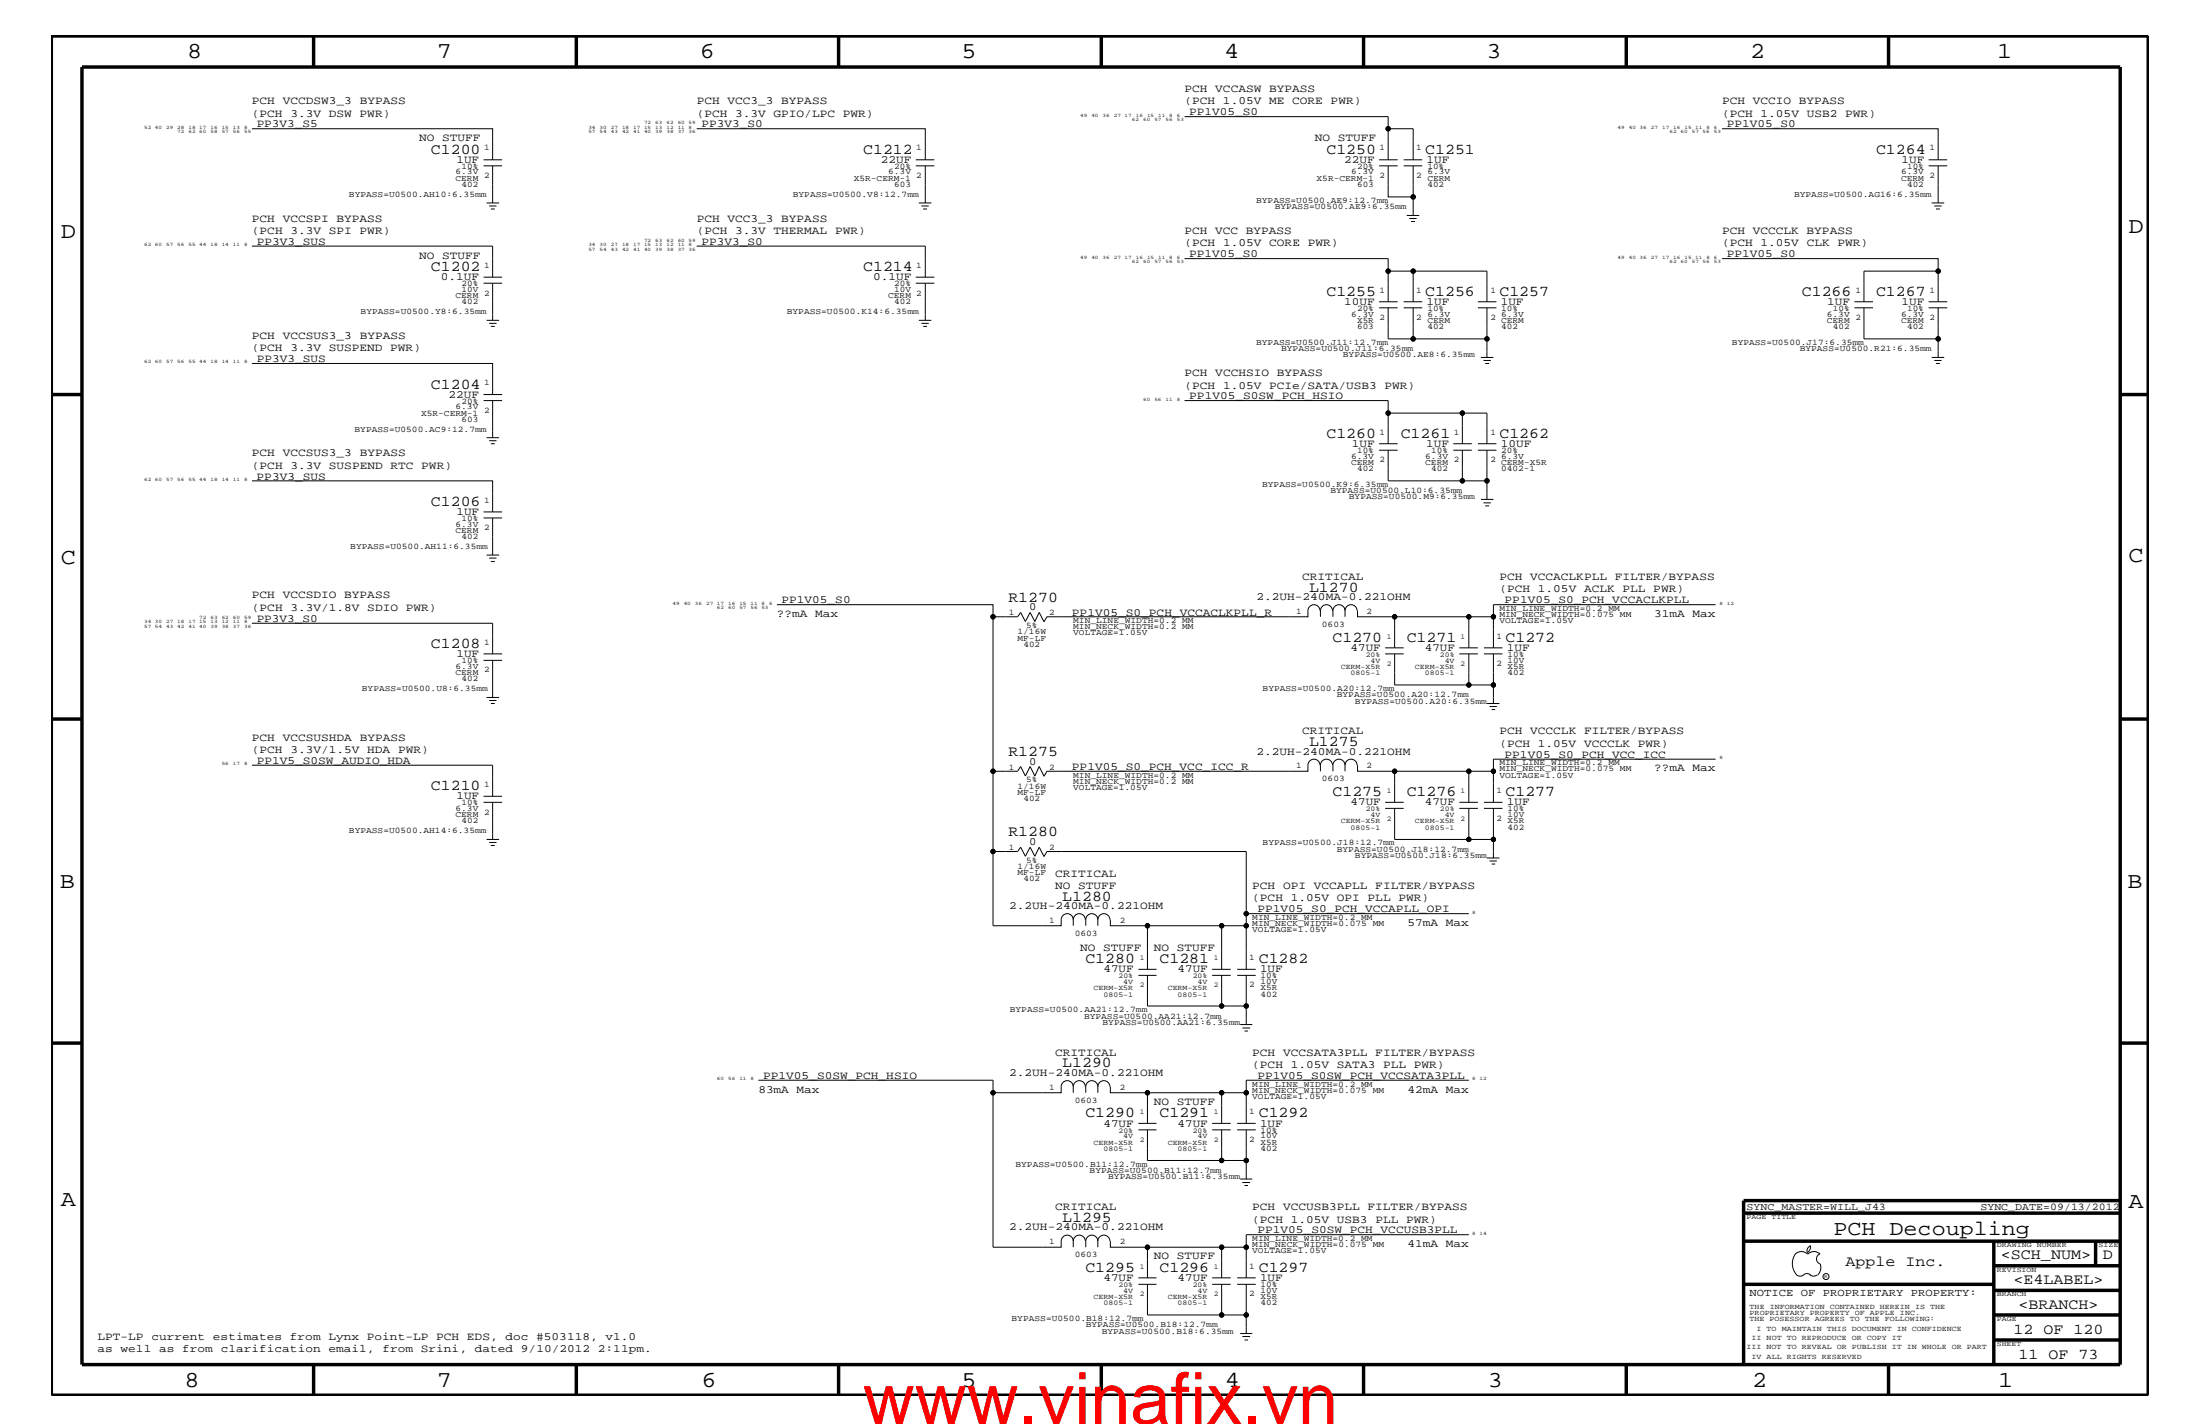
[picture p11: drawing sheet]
<svg xmlns="http://www.w3.org/2000/svg" width="432mm" height="279mm" viewBox="0 0 432 279" stroke-linecap="round" stroke-linejoin="round" font-family="sans-serif">
<g fill="none" stroke="#000" stroke-width=".2">
<path d="M49.4 25.3h47.3v6.1M94.9 32.5h3.7M94.9 31.4h3.7M95.5 39.8h2.5M96.7 32.5v7.3M136.7 25.3h44.9v6.1M179.7 32.5h3.7M179.7 31.4h3.7M180.3 39.8h2.5M181.6 32.5v7.3M232.5 22.9h40v8.5M270.7 32.5h3.6"/>
<path d="M270.7 31.4h3.6M272.5 32.5v6.1h4.9M272.5 25.3h4.9v6.1M275.5 32.5h3.6M275.5 31.4h3.6M277.4 32.5v9.8M338 25.3h42.4v6.1M378.5 32.5h3.7M378.5 31.4h3.7M379.1 39.8h2.5M380.4 32.5v7.3M49.4 48.3h47.3v6.1"/>
<path d="M94.9 55.6h3.7M94.9 54.4h3.7M96 40.4h1.5M96.4 41h.7M96.7 55.6v7.3M136.7 48.3h44.9v6.1M179.7 55.6h3.7M179.7 54.4h3.7M180.8 40.4h1.5M181.2 41h.7M181.6 55.6v7.3M232.5 50.7h40v2.5"/>
<path d="M270.7 59.2h3.6M275.5 59.2h3.6M276.1 42.3h2.5M276.6 42.9h1.4M276.9 43.5h.8M277.4 59.2v-6h14.4v6M277.4 53.2h-4.9v6M290.1 59.2h3.6M338 50.7h42.4v8.5M364 59.2h3.6M378.5 59.2h3.7M379.6 40.4h1.5"/>
<path d="M380 41h.7M380.4 53.2h-14.6v6M49.4 71.3h47.3v6.1M94.9 78.6h3.7M94.9 77.4h3.7M95.5 62.9h2.5M96 63.4h1.5M96.4 64h.7M96.7 78.6v7.3M180.3 62.9h2.5M180.8 63.4h1.5M181.2 64h.7"/>
<path d="M232.5 78.6h40v8.5M270.7 60.4h3.6M272.5 60.4v6.1h4.9M275.5 60.4h3.6M277.4 60.4v6.1h14.4M290.1 60.4h3.6M290.7 70.1h2.4M291.2 70.7h1.4M291.5 71.3h.8M291.8 60.4v9.7M364 60.4h3.6M365.8 60.4v6.1h14.6"/>
<path d="M378.5 60.4h3.7M379.1 70.1h2.5M379.6 70.7h1.5M380 71.3h.7M380.4 60.4v9.7M49.4 94.3h47.3v6.1M95.5 85.9h2.5M96 86.5h1.5M96.4 87.1h.7M270.7 88.3h3.6M270.7 87.1h3.6M272.5 88.3v6h14.5"/>
<path d="M272.5 81.1h14.5M285.2 88.3h3.7M285.2 87.1h3.7M287 88.3v6h4.8M287 87.1v-6h4.8v6M290.1 88.3h3.6M290.1 87.1h3.6M290.7 98h2.4M291.2 98.7h1.4M291.5 99.3h.8M291.8 88.3v9.7M94.9 101.6h3.7"/>
<path d="M94.9 100.4h3.7M95.5 108.9h2.5M96 109.5h1.5M96.4 110.2h.7M96.7 101.6v7.3M152.5 118.6h42.4v2.4M259.1 119.8a1.19 1.19 0 0 0-1.2-1.2 1.19 1.19 0 0 0-1.2 1.2v1.2h-51.2l-.6 1M261.5 119.8a1.19 1.19 0 0 0-1.1-1.2 1.19 1.19 0 0 0-1.2 1.2v1.2M264 119.8a1.19 1.19 0 0 0-1.2-1.2 1.19 1.19 0 0 0-1.2 1.2v1.2M264 119.8a1.19 1.19 0 0 1 1.2-1.2 1.19 1.19 0 0 1 1.2 1.2M264 119.8v1.2M266.4 119.8v1.2h7.3v6.1"/>
<path d="M336.7 118.6h-43.6v2.4M49.4 122.3h47.3v6M94.9 128.3h3.7M94.9 129.6h3.7M95.5 136.8h2.5M96 137.4h1.5M96.4 138h.7M96.7 129.6v7.2M204.9 121.9l-.9-1.7-.9 1.7-.9-1.7-.9 1.7-1-1.7-.6 .8h-4.8v30.3M271.9 128.3h3.6M271.9 127.1h3.6M273.7 128.3v6.1h14.6"/>
<path d="M273.7 121h14.6M286.4 128.3h3.7M286.4 127.1h3.7M288.3 128.3v6.1h4.8M288.3 127.1v-6.1h4.8v6.1M291.3 128.3h3.6M291.3 127.1h3.6M291.8 138h2.5M292.4 138.6h1.4M292.8 139.2h.7M293.1 128.3v9.7M49.4 150.1h47.3v6.1"/>
<path d="M94.9 157.4h3.7M94.9 156.2h3.7M96.7 157.4v7.3M194.9 151.3h4.8l.6-.9 1 1.9 .9-1.9 .9 1.9 .9-1.9 .9 1.9M194.9 151.3v15.8M259.1 150.1a1.19 1.19 0 0 0-1.2-1.1 1.19 1.19 0 0 0-1.2 1.1v1.2h-51.2l-.6 1M261.5 150.1a1.19 1.19 0 0 0-1.1-1.1 1.19 1.19 0 0 0-1.2 1.1v1.2M264 150.1a1.19 1.19 0 0 0-1.2-1.1 1.19 1.19 0 0 0-1.2 1.1v1.2M264 150.1a1.19 1.19 0 0 1 1.2-1.1 1.19 1.19 0 0 1 1.2 1.1M264 150.1v1.2M266.4 150.1v1.2h7.3v6.1M271.9 158.6h3.6"/>
<path d="M271.9 157.4h3.6M273.7 158.6v6.1h14.6M273.7 151.3h14.6M286.4 158.6h3.7M286.4 157.4h3.7M288.3 158.6v6.1h4.8M288.3 157.4v-6.1h4.8v6.1M291.3 158.6h3.6M291.3 157.4h3.6M293.1 158.6v9.7M336.7 149h-43.6v2.3M95.5 164.7h2.5"/>
<path d="M96 165.3h1.5M96.4 165.9h.7M204.9 168l-.9-1.8-.9 1.8-.9-1.8-.9 1.8-1-1.8-.6 .9h-4.8v14.5h13.4v-1.1a1.19 1.19 0 0 1 1.2-1.2 1.19 1.19 0 0 1 1.2 1.2M204.9 168.1l.6-1h39.1v23.1M244.6 179.3h43.7M291.8 168.3h2.5M292.4 168.9h1.4M292.8 169.5h.7M210.7 180.5a1.19 1.19 0 0 1 1.1-1.2 1.19 1.19 0 0 1 1.2 1.2M210.7 180.5v1.1M215.5 180.5a1.19 1.19 0 0 0-1.2-1.2 1.19 1.19 0 0 0-1.2 1.2v1.1M215.5 180.5a1.19 1.19 0 0 1 1.2-1.2 1.19 1.19 0 0 1 1.1 1.2"/>
<path d="M215.5 180.5v1.1M217.9 180.5v1.1h7.3v8.6M223.4 191.4h3.6M223.4 190.2h3.6M225.2 191.4v6h14.6M225.2 181.6h19.4M237.9 191.4h3.7M237.9 190.2h3.7M239.8 191.4v6h4.8M239.8 181.6v8.6M242.8 191.4h3.7M242.8 190.2h3.7"/>
<path d="M244.6 191.4v9.6M148.8 211.9h46.1v2.5M210.7 213.2a1.19 1.19 0 0 0-1.2-1.2 1.19 1.19 0 0 0-1.2 1.2v1.2h-13.4v30.3h13.4v-1.2a1.19 1.19 0 0 1 1.2-1.2 1.19 1.19 0 0 1 1.2 1.2M210.7 213.2a1.19 1.19 0 0 1 1.1-1.2 1.19 1.19 0 0 1 1.2 1.2M210.7 213.2v1.2M215.5 213.2a1.19 1.19 0 0 0-1.2-1.2 1.19 1.19 0 0 0-1.2 1.2v1.2M215.5 213.2a1.19 1.19 0 0 1 1.2-1.2 1.19 1.19 0 0 1 1.1 1.2M215.5 213.2v1.2M217.9 213.2v1.2h7.3v6M225.2 214.4h14.6M243.4 201h2.4M243.8 201.7h1.6"/>
<path d="M244.3 202.3h.6M288.3 211.9h-43.7v2.5M223.4 221.7h3.6M223.4 220.4h3.6M225.2 221.7v6h14.6M237.9 221.7h3.7M237.9 220.4h3.7M239.8 221.7v6h4.8M239.8 220.4v-6h4.8v6M242.8 221.7h3.7M242.8 220.4h3.7M243.4 231.3h2.4"/>
<path d="M243.8 232h1.6M244.3 232.6h.6M244.6 221.7v9.6M210.7 243.5a1.19 1.19 0 0 1 1.1-1.2 1.19 1.19 0 0 1 1.2 1.2M210.7 243.5v1.2M215.5 243.5a1.19 1.19 0 0 0-1.2-1.2 1.19 1.19 0 0 0-1.2 1.2v1.2M215.5 243.5a1.19 1.19 0 0 1 1.2-1.2 1.19 1.19 0 0 1 1.1 1.2M215.5 243.5v1.2M217.9 243.5v1.2h7.3M223.4 252h3.6M223.4 250.7h3.6M225.2 244.7h14.6v6"/>
<path d="M225.2 244.7v6M225.2 252v6h14.6M237.9 252h3.7M237.9 250.7h3.7M239.8 252v6h4.8M239.8 244.7h4.8v6M242.8 252h3.7M242.8 250.7h3.7M244.6 252v9.6M288.3 242.3h-43.7v2.4M352.3 246.1a1.69 1.69 0 0 1 2.5 0M352.4 246a3.3 3.3 0 0 0 .2 4.1"/>
<path d="M352.6 250.2l.7 .2 .7-.2M354 250.2l.7-.3 .7 .3M354.8 246.1a1.69 1.69 0 0 1 2.4 0M355.2 250.2l.7 .2 .7-.2M355.3 244.4v.3a1.18 1.18 0 0 1-.6 1.1M355.4 244.4a.99 .99 0 0 0-.6 1.4M357.2 246a1.04 1.04 0 0 0-.7 1 1.04 1.04 0 0 0 .7 1M357.3 248l.1 .7a2.11 2.11 0 0 1-.6 1.5M243.4 261.6h2.4M243.8 262.2h1.6M244.3 262.9h.6"/>
<circle cx="272.5" cy="25.3" r=".42"/>
<circle cx="277.4" cy="38.6" r=".42"/>
<circle cx="272.5" cy="53.2" r=".42"/>
<circle cx="277.4" cy="53.2" r=".42"/>
<circle cx="380.4" cy="53.2" r=".42"/>
<circle cx="277.4" cy="66.5" r=".42"/>
<circle cx="291.8" cy="66.5" r=".42"/>
<circle cx="380.4" cy="66.5" r=".42"/>
<circle cx="272.5" cy="81.1" r=".42"/>
<circle cx="287" cy="94.3" r=".42"/>
<circle cx="287" cy="81.1" r=".42"/>
<circle cx="291.8" cy="94.3" r=".42"/>
<circle cx="194.9" cy="121" r=".42"/>
<circle cx="273.7" cy="121" r=".42"/>
<circle cx="288.3" cy="121" r=".42"/>
<circle cx="288.3" cy="134.4" r=".42"/>
<circle cx="293.1" cy="121" r=".42"/>
<circle cx="293.1" cy="134.4" r=".42"/>
<circle cx="194.9" cy="151.3" r=".42"/>
<circle cx="273.7" cy="151.3" r=".42"/>
<circle cx="288.3" cy="151.3" r=".42"/>
<circle cx="293.1" cy="151.3" r=".42"/>
<circle cx="194.9" cy="167.1" r=".42"/>
<circle cx="244.6" cy="179.3" r=".42"/>
<circle cx="288.3" cy="164.7" r=".42"/>
<circle cx="293.1" cy="164.7" r=".42"/>
<circle cx="225.2" cy="181.6" r=".42"/>
<circle cx="239.8" cy="181.6" r=".42"/>
<circle cx="239.8" cy="197.4" r=".42"/>
<circle cx="244.6" cy="181.6" r=".42"/>
<circle cx="244.6" cy="197.4" r=".42"/>
<circle cx="194.9" cy="214.4" r=".42"/>
<circle cx="225.2" cy="214.4" r=".42"/>
<circle cx="239.8" cy="214.4" r=".42"/>
<circle cx="244.6" cy="214.4" r=".42"/>
<circle cx="239.8" cy="227.7" r=".42"/>
<circle cx="244.6" cy="227.7" r=".42"/>
<circle cx="225.2" cy="244.7" r=".42"/>
<circle cx="239.8" cy="244.7" r=".42"/>
<circle cx="239.8" cy="258" r=".42"/>
<circle cx="244.6" cy="244.7" r=".42"/>
<circle cx="244.6" cy="258" r=".42"/>
<circle cx="358.4" cy="250.5" r=".59"/>
</g>
<g fill="none" stroke="#000" stroke-width=".68" stroke-linecap="butt">
<path d="M10.1 7.1h411.5v266.7h-411.5zM16.1 13.2h400v254.5h-400zM61.6 7.1v6.1M113.1 7.1v6.1M164.6 7.1v6.1M216.2 7.1v6.1M267.6 7.1v6.1M319.2 7.1v6.1M370.7 7.1v6.1M10.1 77.4h6M416.1 77.4h5.5M10.1 141.1h6"/>
<path d="M416.1 141.1h5.5M10.1 204.7h6M416.1 204.7h5.5M342.2 238h73.9M416.1 235.6h-73.9v32.1M342.2 243.5h73.9M342.2 252h49.1M391.3 248.4h24.8M391.3 243.5v24.2M391.3 258h24.8M391.3 253.2h24.8M411.3 243.5v4.9"/>
<path d="M61.6 267.7v6.1M113.1 267.7v6.1M164.6 267.7v6.1M216.2 268v5.8M267.6 267.7v6.1M319.2 267.7v6.1M370.7 267.7v6.1M391.3 262.9h24.8"/>
</g>
<g fill="#000">
<circle cx="272.5" cy="25.3" r=".42"/>
<circle cx="277.4" cy="38.6" r=".42"/>
<circle cx="272.5" cy="53.2" r=".42"/>
<circle cx="277.4" cy="53.2" r=".42"/>
<circle cx="380.4" cy="53.2" r=".42"/>
<circle cx="277.4" cy="66.5" r=".42"/>
<circle cx="291.8" cy="66.5" r=".42"/>
<circle cx="380.4" cy="66.5" r=".42"/>
<circle cx="272.5" cy="81.1" r=".42"/>
<circle cx="287" cy="94.3" r=".42"/>
<circle cx="287" cy="81.1" r=".42"/>
<circle cx="291.8" cy="94.3" r=".42"/>
<circle cx="194.9" cy="121" r=".42"/>
<circle cx="273.7" cy="121" r=".42"/>
<circle cx="288.3" cy="121" r=".42"/>
<circle cx="288.3" cy="134.4" r=".42"/>
<circle cx="293.1" cy="121" r=".42"/>
<circle cx="293.1" cy="134.4" r=".42"/>
<circle cx="194.9" cy="151.3" r=".42"/>
<circle cx="273.7" cy="151.3" r=".42"/>
<circle cx="288.3" cy="151.3" r=".42"/>
<circle cx="293.1" cy="151.3" r=".42"/>
<circle cx="194.9" cy="167.1" r=".42"/>
<circle cx="244.6" cy="179.3" r=".42"/>
<circle cx="288.3" cy="164.7" r=".42"/>
<circle cx="293.1" cy="164.7" r=".42"/>
<circle cx="225.2" cy="181.6" r=".42"/>
<circle cx="239.8" cy="181.6" r=".42"/>
<circle cx="239.8" cy="197.4" r=".42"/>
<circle cx="244.6" cy="181.6" r=".42"/>
<circle cx="244.6" cy="197.4" r=".42"/>
<circle cx="194.9" cy="214.4" r=".42"/>
<circle cx="225.2" cy="214.4" r=".42"/>
<circle cx="239.8" cy="214.4" r=".42"/>
<circle cx="244.6" cy="214.4" r=".42"/>
<circle cx="239.8" cy="227.7" r=".42"/>
<circle cx="244.6" cy="227.7" r=".42"/>
<circle cx="225.2" cy="244.7" r=".42"/>
<circle cx="239.8" cy="244.7" r=".42"/>
<circle cx="239.8" cy="258" r=".42"/>
<circle cx="244.6" cy="244.7" r=".42"/>
<circle cx="244.6" cy="258" r=".42"/>
</g>
<text font-size="14.1" fill="#f00" x="169.3" y="279.4">www.vinafix.vn</text>
<g font-size="4.5">
<text x="36.7" y="11.5">8</text>
<text x="85.8" y="11.5">7</text>
<text x="137.3" y="11.5">6</text>
<text x="188.7" y="11.5">5</text>
<text x="240.3" y="11.5">4</text>
<text x="291.8" y="11.5">3</text>
<text x="343.5" y="11.5">2</text>
<text x="392" y="11.5">1</text>
<text x="11.9" y="46.8">D</text>
<text x="417.7" y="45.7">D</text>
<text x="11.9" y="110.6">C</text>
<text x="417.7" y="110.3">C</text>
<text x="11.8" y="174.3">B</text>
<text x="417.6" y="174.2">B</text>
<text x="11.9" y="236.7">A</text>
<text x="417.7" y="237.1">A</text>
<text x="36.2" y="272.1">8</text>
<text x="85.8" y="272.1">7</text>
<text x="137.7" y="272.1">6</text>
<text x="188.7" y="272.1">5</text>
<text x="240.4" y="272.1">4</text>
<text x="292" y="272.1">3</text>
<text x="343.9" y="272.1">2</text>
<text x="392.2" y="272.1">1</text>
</g>
<text font-size="4.1" x="359.8" y="242.3">PCH Decoupling</text>
<g font-size="3">
<text x="84.6" y="30.2">C1200</text>
<text x="169.4" y="30.2">C1212</text>
<text x="260.3" y="30.2">C1250</text>
<text x="279.7" y="30.2">C1251</text>
<text x="368.2" y="30.2">C1264</text>
<text x="84.6" y="53.2">C1202</text>
<text x="169.4" y="53.2">C1214</text>
<text x="260.3" y="58">C1255</text>
<text x="279.7" y="58">C1256</text>
<text x="294.3" y="58">C1257</text>
<text x="353.7" y="58">C1266</text>
<text x="368.2" y="58">C1267</text>
<text x="84.6" y="76.2">C1204</text>
<text x="260.3" y="85.9">C1260</text>
<text x="274.9" y="85.9">C1261</text>
<text x="294.3" y="85.9">C1262</text>
<text x="84.6" y="99.3">C1206</text>
<text x="197.9" y="118.1">R1270</text>
<text x="256.9" y="116.1">L1270</text>
<text x="261.5" y="125.9">C1270</text>
<text x="276.1" y="125.9">C1271</text>
<text x="295.5" y="125.9">C1272</text>
<text x="84.6" y="127.1">C1208</text>
<text x="197.9" y="148.4">R1275</text>
<text x="256.9" y="146.4">L1275</text>
<text x="84.6" y="155">C1210</text>
<text x="261.5" y="156.2">C1275</text>
<text x="276.1" y="156.2">C1276</text>
<text x="295.5" y="156.2">C1277</text>
<text x="197.9" y="164.1">R1280</text>
<text x="208.5" y="176.7">L1280</text>
<text x="213" y="188.9">C1280</text>
<text x="227.6" y="188.9">C1281</text>
<text x="247.1" y="188.9">C1282</text>
<text x="208.5" y="209.4">L1290</text>
<text x="213" y="219.2">C1290</text>
<text x="227.6" y="219.2">C1291</text>
<text x="247.1" y="219.2">C1292</text>
<text x="208.5" y="239.7">L1295</text>
<text x="213" y="249.5">C1295</text>
<text x="227.6" y="249.5">C1296</text>
<text x="247.1" y="249.5">C1297</text>
<text x="362.2" y="248.4">Apple Inc.</text>
<text x="392.7" y="247.1">&lt;SCH_NUM&gt;</text>
<text x="395.2" y="252">&lt;E4LABEL&gt;</text>
<text x="412.7" y="247.1">D</text>
<text x="396.2" y="256.8">&lt;BRANCH&gt;</text>
<text x="395.2" y="261.6">12 OF 120</text>
<text x="396.2" y="266.6">11 OF 73</text>
</g>
<g font-size="2.2">
<text x="232.5" y="18">PCH VCCASW BYPASS</text>
<text x="49.4" y="22.9">(PCH 3.3V DSW PWR)</text>
<text x="49.4" y="20.4">PCH VCCDSW3_3 BYPASS</text>
<text x="136.7" y="22.9">(PCH 3.3V GPIO/LPC PWR)</text>
<text x="136.7" y="20.4">PCH VCC3_3 BYPASS</text>
<text x="232.5" y="20.4">(PCH 1.05V ME CORE PWR)</text>
<text x="233.4" y="22.6">PP1V05_S0</text>
<text x="338" y="22.9">(PCH 1.05V USB2 PWR)</text>
<text x="338" y="20.4">PCH VCCIO BYPASS</text>
<text x="50.4" y="25">PP3V3_S5</text>
<text x="82.3" y="27.7">NO STUFF</text>
<text x="137.7" y="25">PP3V3_S0</text>
<text x="258.1" y="27.7">NO STUFF</text>
<text x="338.9" y="25">PP1V05_S0</text>
<text x="89.6" y="31.9">1UF</text>
<text x="172.9" y="31.9">22UF</text>
<text x="263.8" y="31.9">22UF</text>
<text x="280" y="31.9">1UF</text>
<text x="373.2" y="31.9">1UF</text>
<text x="49.4" y="43.5">PCH VCCSPI BYPASS</text>
<text x="49.4" y="45.9">(PCH 3.3V SPI PWR)</text>
<text x="136.7" y="43.5">PCH VCC3_3 BYPASS</text>
<text x="136.7" y="45.9">(PCH 3.3V THERMAL PWR)</text>
<text x="232.5" y="45.9">PCH VCC BYPASS</text>
<text x="338" y="45.9">PCH VCCCLK BYPASS</text>
<text x="50.4" y="48">PP3V3_SUS</text>
<text x="82.3" y="50.7">NO STUFF</text>
<text x="137.7" y="48">PP3V3_S0</text>
<text x="232.5" y="48.3">(PCH 1.05V CORE PWR)</text>
<text x="233.4" y="50.5">PP1V05_S0</text>
<text x="338" y="48.3">(PCH 1.05V CLK PWR)</text>
<text x="338.9" y="50.5">PP1V05_S0</text>
<text x="86.5" y="55">0.1UF</text>
<text x="171.4" y="55">0.1UF</text>
<text x="263.8" y="59.8">10UF</text>
<text x="280" y="59.8">1UF</text>
<text x="294.6" y="59.8">1UF</text>
<text x="358.6" y="59.8">1UF</text>
<text x="373.2" y="59.8">1UF</text>
<text x="49.4" y="66.5">PCH VCCSUS3_3 BYPASS</text>
<text x="49.4" y="68.9">(PCH 3.3V SUSPEND PWR)</text>
<text x="50.4" y="71.1">PP3V3_SUS</text>
<text x="232.5" y="76.2">(PCH 1.05V PCIe/SATA/USB3 PWR)</text>
<text x="232.5" y="73.8">PCH VCCHSIO BYPASS</text>
<text x="88.1" y="78">22UF</text>
<text x="233.4" y="78.3">PP1V05_S0SW_PCH_HSIO</text>
<text x="49.4" y="89.5">PCH VCCSUS3_3 BYPASS</text>
<text x="265.3" y="87.7">1UF</text>
<text x="279.9" y="87.7">1UF</text>
<text x="294.6" y="87.7">10UF</text>
<text x="49.4" y="92">(PCH 3.3V SUSPEND RTC PWR)</text>
<text x="50.4" y="94.2">PP3V3_SUS</text>
<text x="89.6" y="101">1UF</text>
<text x="255.6" y="113.7">CRITICAL</text>
<text x="294.3" y="113.7">PCH VCCACLKPLL FILTER/BYPASS</text>
<text x="49.4" y="117.4">PCH VCCSDIO BYPASS</text>
<text x="49.4" y="119.8">(PCH 3.3V/1.8V SDIO PWR)</text>
<text x="153.4" y="118.4">PP1V05_S0</text>
<text x="202" y="119.7">0</text>
<text x="246.6" y="117.8">2.2UH-240MA-0.221OHM</text>
<text x="294.3" y="116.2">(PCH 1.05V ACLK PLL PWR)</text>
<text x="295.3" y="118.4">PP1V05_S0_PCH_VCCACLKPLL</text>
<text x="50.4" y="122">PP3V3_S0</text>
<text x="152.5" y="121">??mA Max</text>
<text x="210.4" y="120.8">PP1V05_S0_PCH_VCCACLKPLL_R</text>
<text x="324.7" y="121">31mA Max</text>
<text x="89.6" y="128.9">1UF</text>
<text x="265.1" y="127.7">47UF</text>
<text x="279.7" y="127.7">47UF</text>
<text x="295.7" y="127.7">1UF</text>
<text x="49.4" y="147.7">(PCH 3.3V/1.5V HDA PWR)</text>
<text x="49.4" y="145.3">PCH VCCSUSHDA BYPASS</text>
<text x="50.4" y="149.9">PP1V5_S0SW_AUDIO_HDA</text>
<text x="246.6" y="148.1">2.2UH-240MA-0.221OHM</text>
<text x="255.6" y="144">CRITICAL</text>
<text x="294.3" y="146.5">(PCH 1.05V VCCCLK PWR)</text>
<text x="294.3" y="144">PCH VCCCLK FILTER/BYPASS</text>
<text x="295.3" y="148.7">PP1V05_S0_PCH_VCC_ICC</text>
<text x="202" y="150.1">0</text>
<text x="210.4" y="151.1">PP1V05_S0_PCH_VCC_ICC_R</text>
<text x="324.7" y="151.3">??mA Max</text>
<text x="89.6" y="156.8">1UF</text>
<text x="265.1" y="158">47UF</text>
<text x="279.7" y="158">47UF</text>
<text x="295.7" y="158">1UF</text>
<text x="202" y="165.8">0</text>
<text x="207.1" y="172">CRITICAL</text>
<text x="198.1" y="178.4">2.2UH-240MA-0.221OHM</text>
<text x="207.1" y="174.4">NO STUFF</text>
<text x="245.8" y="176.8">(PCH 1.05V OPI PLL PWR)</text>
<text x="245.8" y="174.4">PCH OPI VCCAPLL FILTER/BYPASS</text>
<text x="246.8" y="179">PP1V05_S0_PCH_VCCAPLL_OPI</text>
<text x="276.3" y="181.6">57mA Max</text>
<text x="212" y="186.5">NO STUFF</text>
<text x="216.6" y="190.8">47UF</text>
<text x="226.5" y="186.5">NO STUFF</text>
<text x="231.1" y="190.8">47UF</text>
<text x="247.3" y="190.8">1UF</text>
<text x="207.1" y="207.1">CRITICAL</text>
<text x="245.8" y="207.1">PCH VCCSATA3PLL FILTER/BYPASS</text>
<text x="245.8" y="209.6">(PCH 1.05V SATA3 PLL PWR)</text>
<text x="148.8" y="214.4">83mA Max</text>
<text x="149.8" y="211.7">PP1V05_S0SW_PCH_HSIO</text>
<text x="198.1" y="211.1">2.2UH-240MA-0.221OHM</text>
<text x="246.8" y="211.7">PP1V05_S0SW_PCH_VCCSATA3PLL</text>
<text x="276.3" y="214.4">42mA Max</text>
<text x="216.6" y="221.1">47UF</text>
<text x="226.5" y="216.9">NO STUFF</text>
<text x="231.1" y="221.1">47UF</text>
<text x="247.3" y="221.1">1UF</text>
<text x="207.1" y="237.4">CRITICAL</text>
<text x="245.8" y="239.9">(PCH 1.05V USB3 PLL PWR)</text>
<text x="245.8" y="237.4">PCH VCCUSB3PLL FILTER/BYPASS</text>
<text x="198.1" y="241.4">2.2UH-240MA-0.221OHM</text>
<text x="246.8" y="242">PP1V05_S0SW_PCH_VCCUSB3PLL</text>
<text x="276.3" y="244.7">41mA Max</text>
<text x="216.6" y="251.4">47UF</text>
<text x="226.5" y="247.1">NO STUFF</text>
<text x="231.1" y="251.4">47UF</text>
<text x="247.3" y="251.4">1UF</text>
<text x="19.1" y="262.9">LPT-LP current estimates from Lynx Point-LP PCH EDS, doc #503118, v1.0</text>
<text x="19.1" y="265.3">as well as from clarification email, from Srini, dated 9/10/2012 2:11pm.</text>
</g>
<text font-size="2.1" x="343.4" y="254.4">NOTICE OF PROPRIETARY PROPERTY:</text>
<g font-size="2">
<text x="342.8" y="237.4">SYNC_MASTER=WILL_J43</text>
<text x="388.7" y="237.4">SYNC_DATE=09/13/2012</text>
</g>
<g font-size="1.7">
<text x="95" y="29.5">1</text>
<text x="179.8" y="29.5">1</text>
<text x="270.8" y="29.5">1</text>
<text x="278" y="29.5">1</text>
<text x="378.7" y="29.5">1</text>
<text x="89.4" y="34.2">6.3V</text>
<text x="89.4" y="35.5">CERM</text>
<text x="90.6" y="33.1">10%</text>
<text x="95" y="35">2</text>
<text x="167.6" y="35.5">X5R-CERM-1</text>
<text x="174.3" y="34.2">6.3V</text>
<text x="175.5" y="33.1">20%</text>
<text x="179.8" y="35">2</text>
<text x="258.4" y="35.5">X5R-CERM-1</text>
<text x="265.2" y="34.2">6.3V</text>
<text x="266.4" y="33.1">20%</text>
<text x="270.8" y="35">2</text>
<text x="278" y="35">2</text>
<text x="280.2" y="34.2">6.3V</text>
<text x="280.2" y="33.1">10%</text>
<text x="280.2" y="35.5">CERM</text>
<text x="373.1" y="35.5">CERM</text>
<text x="373.1" y="34.2">6.3V</text>
<text x="374.3" y="33.1">10%</text>
<text x="378.7" y="35">2</text>
<text x="68.5" y="38.6">BYPASS=U0500.AH10:6.35mm</text>
<text x="90.6" y="36.7">402</text>
<text x="155.6" y="38.6">BYPASS=U0500.V8:12.7mm</text>
<text x="175.5" y="36.7">603</text>
<text x="246.5" y="39.8">BYPASS=U0500.AE9:12.7mm</text>
<text x="250.2" y="41">BYPASS=U0500.AE9:6.35mm</text>
<text x="266.4" y="36.7">603</text>
<text x="280.2" y="36.7">402</text>
<text x="352.1" y="38.6">BYPASS=U0500.AG16:6.35mm</text>
<text x="374.3" y="36.7">402</text>
<text x="95" y="52.5">1</text>
<text x="179.8" y="52.5">1</text>
<text x="89.4" y="58.5">CERM</text>
<text x="90.6" y="59.7">402</text>
<text x="90.6" y="56.2">20%</text>
<text x="90.6" y="57.3">10V</text>
<text x="95" y="58">2</text>
<text x="174.3" y="58.5">CERM</text>
<text x="175.5" y="59.7">402</text>
<text x="175.5" y="57.3">10V</text>
<text x="175.5" y="56.2">20%</text>
<text x="179.8" y="58">2</text>
<text x="270.8" y="57.4">1</text>
<text x="278" y="57.4">1</text>
<text x="292.5" y="57.4">1</text>
<text x="364.2" y="57.4">1</text>
<text x="378.7" y="57.4">1</text>
<text x="70.8" y="61.7">BYPASS=U0500.Y8:6.35mm</text>
<text x="154.4" y="61.7">BYPASS=U0500.K14:6.35mm</text>
<text x="265.2" y="62.2">6.3V</text>
<text x="266.4" y="61.1">20%</text>
<text x="266.4" y="64.5">603</text>
<text x="266.4" y="63.4">X5R</text>
<text x="270.8" y="62.9">2</text>
<text x="278" y="62.9">2</text>
<text x="280.2" y="62.2">6.3V</text>
<text x="280.2" y="64.5">402</text>
<text x="280.2" y="61.1">10%</text>
<text x="280.2" y="63.4">CERM</text>
<text x="292.5" y="62.9">2</text>
<text x="294.6" y="62.2">6.3V</text>
<text x="294.6" y="61.1">10%</text>
<text x="294.6" y="64.5">402</text>
<text x="294.6" y="63.4">CERM</text>
<text x="358.6" y="62.2">6.3V</text>
<text x="358.6" y="63.4">CERM</text>
<text x="359.7" y="64.5">402</text>
<text x="359.7" y="61.1">10%</text>
<text x="364.2" y="62.9">2</text>
<text x="373.1" y="62.2">6.3V</text>
<text x="373.1" y="63.4">CERM</text>
<text x="374.3" y="64.5">402</text>
<text x="374.3" y="61.1">10%</text>
<text x="378.7" y="62.9">2</text>
<text x="246.5" y="67.7">BYPASS=U0500.J11:12.7mm</text>
<text x="251.5" y="68.9">BYPASS=U0500.J11:6.35mm</text>
<text x="263.6" y="70.1">BYPASS=U0500.AE8:6.35mm</text>
<text x="339.9" y="67.7">BYPASS=U0500.J17:6.35mm</text>
<text x="353.2" y="68.9">BYPASS=U0500.R21:6.35mm</text>
<text x="95" y="75.6">1</text>
<text x="82.6" y="81.6">X5R-CERM-1</text>
<text x="89.4" y="80.3">6.3V</text>
<text x="90.6" y="79.2">20%</text>
<text x="90.6" y="82.7">603</text>
<text x="95" y="81.1">2</text>
<text x="69.6" y="84.7">BYPASS=U0500.AC9:12.7mm</text>
<text x="266.4" y="88.9">10%</text>
<text x="270.8" y="85.3">1</text>
<text x="280.9" y="88.9">10%</text>
<text x="285.3" y="85.3">1</text>
<text x="292.5" y="85.3">1</text>
<text x="294.6" y="88.9">20%</text>
<text x="247.7" y="95.6">BYPASS=U0500.K9:6.35mm</text>
<text x="265.2" y="90">6.3V</text>
<text x="265.2" y="91.2">CERM</text>
<text x="266.4" y="92.4">402</text>
<text x="270.8" y="90.7">2</text>
<text x="279.7" y="91.2">CERM</text>
<text x="279.7" y="90">6.3V</text>
<text x="280.9" y="92.4">402</text>
<text x="285.3" y="90.7">2</text>
<text x="292.5" y="90.7">2</text>
<text x="294.6" y="92.4">0402-1</text>
<text x="294.6" y="91.2">CERM-X5R</text>
<text x="294.6" y="90">6.3V</text>
<text x="95" y="98.7">1</text>
<text x="261.1" y="96.8">BYPASS=U0500.L10:6.35mm</text>
<text x="264.8" y="98">BYPASS=U0500.M9:6.35mm</text>
<text x="68.7" y="107.8">BYPASS=U0500.AH11:6.35mm</text>
<text x="89.4" y="104.6">CERM</text>
<text x="89.4" y="103.3">6.3V</text>
<text x="90.6" y="105.8">402</text>
<text x="90.6" y="102.2">10%</text>
<text x="95" y="104.1">2</text>
<text x="294.3" y="119.8">MIN_LINE_WIDTH=0.2 MM</text>
<text x="198" y="120.7">1</text>
<text x="199.7" y="125.7">MF-LF</text>
<text x="199.7" y="124.4">1/16W</text>
<text x="201.4" y="123.2">5%</text>
<text x="205.9" y="120.7">2</text>
<text x="210.7" y="124.7">VOLTAGE=1.05V</text>
<text x="210.7" y="123.5">MIN_NECK_WIDTH=0.2 MM</text>
<text x="210.7" y="122.3">MIN_LINE_WIDTH=0.2 MM</text>
<text x="254.4" y="120.4">1</text>
<text x="259.5" y="123">0603</text>
<text x="268.2" y="120.4">2</text>
<text x="293.7" y="125.3">1</text>
<text x="294.3" y="121">MIN_NECK_WIDTH=0.075 MM</text>
<text x="294.3" y="122.3">VOLTAGE=1.05V</text>
<text x="89.4" y="131.3">6.3V</text>
<text x="90.6" y="130.2">10%</text>
<text x="95" y="131.9">2</text>
<text x="95" y="126.5">1</text>
<text x="200.9" y="126.9">402</text>
<text x="293.7" y="130.8">2</text>
<text x="295.9" y="131.3">X5R</text>
<text x="295.9" y="128.9">10%</text>
<text x="295.9" y="130">10V</text>
<text x="71" y="135.7">BYPASS=U0500.U8:6.35mm</text>
<text x="89.4" y="132.4">CERM</text>
<text x="90.6" y="133.6">402</text>
<text x="247.8" y="135.6">BYPASS=U0500.A20:12.7mm</text>
<text x="262.4" y="136.8">BYPASS=U0500.A20:12.7mm</text>
<text x="295.9" y="132.4">402</text>
<text x="265.9" y="138">BYPASS=U0500.A20:6.35mm</text>
<text x="95" y="154.4">1</text>
<text x="198" y="151">1</text>
<text x="199.7" y="154.7">1/16W</text>
<text x="199.7" y="156">MF-LF</text>
<text x="201.4" y="153.5">5%</text>
<text x="205.9" y="151">2</text>
<text x="210.7" y="155">VOLTAGE=1.05V</text>
<text x="210.7" y="152.6">MIN_LINE_WIDTH=0.2 MM</text>
<text x="210.7" y="153.8">MIN_NECK_WIDTH=0.2 MM</text>
<text x="254.4" y="150.7">1</text>
<text x="259.5" y="153.3">0603</text>
<text x="268.2" y="150.7">2</text>
<text x="293.7" y="155.6">1</text>
<text x="294.3" y="151.3">MIN_NECK_WIDTH=0.075 MM</text>
<text x="294.3" y="152.6">VOLTAGE=1.05V</text>
<text x="294.3" y="150.1">MIN_LINE_WIDTH=0.2 MM</text>
<text x="89.4" y="159.1">6.3V</text>
<text x="89.4" y="160.3">CERM 2</text>
<text x="90.6" y="158">10%</text>
<text x="90.6" y="161.6">402</text>
<text x="200.9" y="157.2">402</text>
<text x="293.7" y="161.1">2</text>
<text x="295.9" y="160.3">10V</text>
<text x="295.9" y="159.2">10%</text>
<text x="295.9" y="161.6">X5R</text>
<text x="68.5" y="163.5">BYPASS=U0500.AH14:6.35mm</text>
<text x="198" y="166.7">1</text>
<text x="205.9" y="166.7">2</text>
<text x="247.8" y="165.9">BYPASS=U0500.J18:12.7mm</text>
<text x="262.4" y="167.1">BYPASS=U0500.J18:12.7mm</text>
<text x="295.9" y="162.8">402</text>
<text x="199.7" y="171.7">MF-LF</text>
<text x="199.7" y="170.5">1/16W</text>
<text x="200.9" y="172.9">402</text>
<text x="201.4" y="169.3">5%</text>
<text x="265.9" y="168.3">BYPASS=U0500.J18:6.35mm</text>
<text x="205.9" y="181">1</text>
<text x="210.9" y="183.6">0603</text>
<text x="219.8" y="181">2</text>
<text x="245.8" y="180.5">MIN_LINE_WIDTH=0.2 MM</text>
<text x="245.8" y="182.9">VOLTAGE=1.05V</text>
<text x="245.8" y="181.6">MIN_NECK_WIDTH=0.075 MM</text>
<text x="245.2" y="188.3">1</text>
<text x="247.4" y="192">10%</text>
<text x="245.2" y="193.7">2</text>
<text x="247.4" y="194.3">X5R</text>
<text x="247.4" y="195.5">402</text>
<text x="247.4" y="193.1">10V</text>
<text x="198.2" y="198.7">BYPASS=U0500.AA21:12.7mm</text>
<text x="212.8" y="199.8">BYPASS=U0500.AA21:12.7mm</text>
<text x="216.4" y="201">BYPASS=U0500.AA21:6.35mm</text>
<text x="205.9" y="213.8">1</text>
<text x="219.8" y="213.8">2</text>
<text x="245.8" y="215.6">VOLTAGE=1.05V</text>
<text x="245.8" y="214.4">MIN_NECK_WIDTH=0.075 MM</text>
<text x="245.8" y="213.2">MIN_LINE_WIDTH=0.2 MM</text>
<text x="210.9" y="216.4">0603</text>
<text x="245.2" y="218.6">1</text>
<text x="245.2" y="224.1">2</text>
<text x="247.4" y="223.4">10V</text>
<text x="247.4" y="222.3">10%</text>
<text x="247.4" y="225.7">402</text>
<text x="247.4" y="224.6">X5R</text>
<text x="199.3" y="229">BYPASS=U0500.B11:12.7mm</text>
<text x="213.9" y="230.2">BYPASS=U0500.B11:12.7mm</text>
<text x="217.5" y="231.3">BYPASS=U0500.B11:6.35mm</text>
<text x="205.9" y="244.1">1</text>
<text x="219.8" y="244.1">2</text>
<text x="245.8" y="245.9">VOLTAGE=1.05V</text>
<text x="245.8" y="244.7">MIN_NECK_WIDTH=0.075 MM</text>
<text x="245.8" y="243.5">MIN_LINE_WIDTH=0.2 MM</text>
<text x="210.9" y="246.7">0603</text>
<text x="245.2" y="248.9">1</text>
<text x="245.2" y="254.4">2</text>
<text x="247.4" y="253.7">10V</text>
<text x="247.4" y="252.6">10%</text>
<text x="247.4" y="256.1">402</text>
<text x="247.4" y="254.9">X5R</text>
<text x="198.5" y="259.3">BYPASS=U0500.B18:12.7mm</text>
<text x="213.1" y="260.5">BYPASS=U0500.B18:12.7mm</text>
<text x="216.2" y="261.6">BYPASS=U0500.B18:6.35mm</text>
</g>
<g font-size="1.4">
<text x="272.2" y="125.3">1</text>
<text x="286.7" y="125.3">1</text>
<text x="263.1" y="131.3">CERM-X5R</text>
<text x="268.1" y="128.9">20%</text>
<text x="269" y="130">4V</text>
<text x="272.2" y="130.8">2</text>
<text x="277.7" y="131.3">CERM-X5R</text>
<text x="282.6" y="128.9">20%</text>
<text x="283.5" y="130">4V</text>
<text x="286.7" y="130.8">2</text>
<text x="265.1" y="132.4">0805-1</text>
<text x="279.7" y="132.4">0805-1</text>
<text x="272.2" y="155.6">1</text>
<text x="286.7" y="155.6">1</text>
<text x="263.1" y="161.6">CERM-X5R</text>
<text x="268.1" y="159.2">20%</text>
<text x="269" y="160.3">4V</text>
<text x="272.2" y="161.1">2</text>
<text x="277.7" y="161.6">CERM-X5R</text>
<text x="282.6" y="159.2">20%</text>
<text x="283.5" y="160.3">4V</text>
<text x="286.7" y="161.1">2</text>
<text x="265.1" y="162.8">0805-1</text>
<text x="279.7" y="162.8">0805-1</text>
<text x="219.5" y="192">20%</text>
<text x="223.7" y="188.3">1</text>
<text x="234.1" y="192">20%</text>
<text x="238.3" y="188.3">1</text>
<text x="214.6" y="194.3">CERM-X5R</text>
<text x="216.6" y="195.5">0805-1</text>
<text x="220.5" y="193.1">4V</text>
<text x="223.7" y="193.7">2</text>
<text x="229.2" y="194.3">CERM-X5R</text>
<text x="231.1" y="195.5">0805-1</text>
<text x="235" y="193.1">4V</text>
<text x="238.3" y="193.7">2</text>
<text x="223.7" y="218.6">1</text>
<text x="238.3" y="218.6">1</text>
<text x="214.6" y="224.6">CERM-X5R</text>
<text x="216.6" y="225.7">0805-1</text>
<text x="219.5" y="222.3">20%</text>
<text x="220.5" y="223.4">4V</text>
<text x="223.7" y="224.1">2</text>
<text x="229.2" y="224.6">CERM-X5R</text>
<text x="231.1" y="225.7">0805-1</text>
<text x="234.1" y="222.3">20%</text>
<text x="235" y="223.4">4V</text>
<text x="238.3" y="224.1">2</text>
<text x="342.8" y="239.2">PAGE TITLE</text>
<text x="391.9" y="244.7">DRAWING NUMBER</text>
<text x="411.9" y="244.7">SIZE</text>
<text x="223.7" y="248.9">1</text>
<text x="238.3" y="248.9">1</text>
<text x="391.9" y="249.5">REVISION</text>
<text x="214.6" y="254.9">CERM-X5R</text>
<text x="216.6" y="256.1">0805-1</text>
<text x="219.5" y="252.6">20%</text>
<text x="220.5" y="253.7">4V</text>
<text x="223.7" y="254.4">2</text>
<text x="229.2" y="254.9">CERM-X5R</text>
<text x="231.1" y="256.1">0805-1</text>
<text x="234.1" y="252.6">20%</text>
<text x="235" y="253.7">4V</text>
<text x="238.3" y="254.4">2</text>
<text x="343.4" y="256.8">THE INFORMATION CONTAINED HEREIN IS THE</text>
<text x="391.9" y="254.4">BRANCH</text>
<text x="343.4" y="258">PROPRIETARY PROPERTY OF APPLE INC.</text>
<text x="343.4" y="259.3">THE POSESSOR AGREES TO THE FOLLOWING:</text>
<text x="343.8" y="262.9">II NOT TO REPRODUCE OR COPY IT</text>
<text x="344.8" y="261.1">I TO MAINTAIN THIS DOCUMENT IN CONFIDENCE</text>
<text x="391.9" y="259.3">PAGE</text>
<text x="342.8" y="264.7">III NOT TO REVEAL OR PUBLISH IT IN WHOLE OR PART</text>
<text x="343.8" y="266.6">IV ALL RIGHTS RESERVED</text>
<text x="391.9" y="264.1">SHEET</text>
</g>
<g font-size="1">
<text x="212" y="22.9">49</text>
<text x="214.2" y="22.9">40</text>
<text x="216.4" y="22.9">36</text>
<text x="218.6" y="22.9">27 17</text>
<text x="222.2" y="23.7">62</text>
<text x="222.9" y="22.9">16</text>
<text x="224.4" y="23.7">60</text>
<text x="225.1" y="22.9">15</text>
<text x="226.6" y="23.7">57</text>
<text x="227.3" y="22.9">11 8</text>
<text x="228.8" y="23.7">56</text>
<text x="231" y="22.9">6</text>
<text x="231" y="23.7">53</text>
<text x="28.3" y="25.3">52 40</text>
<text x="32.6" y="25.3">29</text>
<text x="34.8" y="25.3">28</text>
<text x="34.8" y="26.2">72</text>
<text x="37" y="25.3">18 17</text>
<text x="37" y="26.2">62 60</text>
<text x="41.3" y="25.3">16</text>
<text x="41.3" y="26.2">58</text>
<text x="43.5" y="25.3">15</text>
<text x="43.5" y="26.2">57</text>
<text x="45.7" y="25.3">13</text>
<text x="45.7" y="26.2">56</text>
<text x="47.9" y="25.3">8</text>
<text x="47.9" y="26.2">55</text>
<text x="115.5" y="25.3">34</text>
<text x="115.5" y="26.2">57</text>
<text x="117.7" y="25.3">30</text>
<text x="117.7" y="26.2">54</text>
<text x="119.9" y="25.3">27</text>
<text x="119.9" y="26.2">43</text>
<text x="122.1" y="25.3">18</text>
<text x="122.1" y="26.2">42</text>
<text x="124.3" y="25.3">17 15</text>
<text x="124.3" y="26.2">41 40</text>
<text x="126.4" y="24.4">72</text>
<text x="128.6" y="25.3">13</text>
<text x="128.6" y="26.2">39</text>
<text x="128.6" y="24.4">63</text>
<text x="130.8" y="25.3">12</text>
<text x="130.8" y="26.2">38</text>
<text x="130.8" y="24.4">62</text>
<text x="133" y="25.3">11 8</text>
<text x="133" y="26.2">37 36</text>
<text x="133" y="24.4">60 59</text>
<text x="317.5" y="25.3">49</text>
<text x="319.7" y="25.3">40 36</text>
<text x="324" y="25.3">27</text>
<text x="326.2" y="25.3">17</text>
<text x="327.7" y="26.2">62</text>
<text x="328.4" y="25.3">16</text>
<text x="329.9" y="26.2">60</text>
<text x="330.6" y="25.3">15 11</text>
<text x="332.1" y="26.2">57 56</text>
<text x="334.9" y="25.3">8</text>
<text x="336.4" y="26.2">53</text>
<text x="336.4" y="25.3">6</text>
<text x="126.4" y="47.4">72</text>
<text x="128.6" y="47.4">63</text>
<text x="130.8" y="47.4">62</text>
<text x="133" y="47.4">60 59</text>
<text x="28.3" y="48.3">62 60</text>
<text x="32.6" y="48.3">57</text>
<text x="34.8" y="48.3">56</text>
<text x="37" y="48.3">55 44</text>
<text x="41.3" y="48.3">18</text>
<text x="43.5" y="48.3">14</text>
<text x="45.7" y="48.3">11</text>
<text x="47.9" y="48.3">8</text>
<text x="115.5" y="48.3">34</text>
<text x="115.5" y="49.2">57</text>
<text x="117.7" y="48.3">30</text>
<text x="117.7" y="49.2">54</text>
<text x="119.9" y="48.3">27</text>
<text x="119.9" y="49.2">43</text>
<text x="122.1" y="48.3">18</text>
<text x="122.1" y="49.2">42</text>
<text x="124.3" y="48.3">17 15</text>
<text x="124.3" y="49.2">41 40</text>
<text x="128.6" y="48.3">13</text>
<text x="128.6" y="49.2">39</text>
<text x="130.8" y="48.3">12</text>
<text x="130.8" y="49.2">38</text>
<text x="133" y="48.3">11 8</text>
<text x="133" y="49.2">37 36</text>
<text x="212" y="50.7">49</text>
<text x="214.2" y="50.7">40</text>
<text x="216.4" y="50.7">36</text>
<text x="218.6" y="50.7">27 17</text>
<text x="222.2" y="51.6">62</text>
<text x="222.9" y="50.7">16</text>
<text x="224.4" y="51.6">60</text>
<text x="225.1" y="50.7">15</text>
<text x="226.6" y="51.6">57</text>
<text x="227.3" y="50.7">11 8</text>
<text x="228.8" y="51.6">56</text>
<text x="231" y="50.7">6</text>
<text x="231" y="51.6">53</text>
<text x="317.5" y="50.7">49</text>
<text x="319.7" y="50.7">40 36</text>
<text x="324" y="50.7">27</text>
<text x="326.2" y="50.7">17</text>
<text x="327.7" y="51.6">62</text>
<text x="328.4" y="50.7">16</text>
<text x="329.9" y="51.6">60</text>
<text x="330.6" y="50.7">15 11</text>
<text x="332.1" y="51.6">57 56</text>
<text x="334.9" y="50.7">8</text>
<text x="336.4" y="51.6">53</text>
<text x="336.4" y="50.7">6</text>
<text x="28.3" y="71.3">62 60</text>
<text x="32.6" y="71.3">57</text>
<text x="34.8" y="71.3">56</text>
<text x="37" y="71.3">55 44</text>
<text x="41.3" y="71.3">18</text>
<text x="43.5" y="71.3">14</text>
<text x="45.7" y="71.3">11</text>
<text x="47.9" y="71.3">8</text>
<text x="224.4" y="78.6">60</text>
<text x="226.6" y="78.6">56</text>
<text x="228.8" y="78.6">11</text>
<text x="231" y="78.6">8</text>
<text x="28.3" y="94.3">62 60</text>
<text x="32.6" y="94.3">57</text>
<text x="34.8" y="94.3">56</text>
<text x="37" y="94.3">55 44</text>
<text x="41.3" y="94.3">18</text>
<text x="43.5" y="94.3">14</text>
<text x="45.7" y="94.3">11</text>
<text x="47.9" y="94.3">8</text>
<text x="132" y="118.6">49</text>
<text x="134.2" y="118.6">40</text>
<text x="136.4" y="118.6">36</text>
<text x="138.6" y="118.6">27 17</text>
<text x="140.7" y="119.5">62</text>
<text x="142.9" y="118.6">16</text>
<text x="142.9" y="119.5">60</text>
<text x="145.1" y="118.6">15</text>
<text x="145.1" y="119.5">57</text>
<text x="147.3" y="118.6">11 8</text>
<text x="147.3" y="119.5">56 53</text>
<text x="151" y="118.6">6</text>
<text x="337.5" y="118.6">8</text>
<text x="338.9" y="118.6">12</text>
<text x="28.3" y="122.3">34 30</text>
<text x="28.3" y="123.1">57 54</text>
<text x="32.6" y="122.3">27</text>
<text x="32.6" y="123.1">43</text>
<text x="34.8" y="122.3">18</text>
<text x="34.8" y="123.1">42</text>
<text x="37" y="122.3">17 15</text>
<text x="37" y="123.1">41 40</text>
<text x="39.1" y="121.4">72</text>
<text x="41.3" y="122.3">13</text>
<text x="41.3" y="123.1">39</text>
<text x="41.3" y="121.4">63</text>
<text x="43.5" y="122.3">12</text>
<text x="43.5" y="123.1">38</text>
<text x="43.5" y="121.4">62</text>
<text x="45.7" y="122.3">11</text>
<text x="45.7" y="123.1">37</text>
<text x="45.7" y="121.4">60</text>
<text x="47.9" y="122.3">8</text>
<text x="47.9" y="123.1">36</text>
<text x="47.9" y="121.4">59</text>
<text x="337.5" y="149">8</text>
<text x="43.5" y="150.1">56</text>
<text x="45.7" y="150.1">17</text>
<text x="47.9" y="150.1">8</text>
<text x="289" y="179.3">8</text>
<text x="140.7" y="211.9">60</text>
<text x="142.9" y="211.9">56</text>
<text x="145.1" y="211.9">11</text>
<text x="147.3" y="211.9">8</text>
<text x="289" y="211.9">8</text>
<text x="290.4" y="211.9">12</text>
<text x="289" y="242.3">8</text>
<text x="290.4" y="242.3">14</text>
<text x="358.1" y="250.7">R</text>
</g>
</svg>
